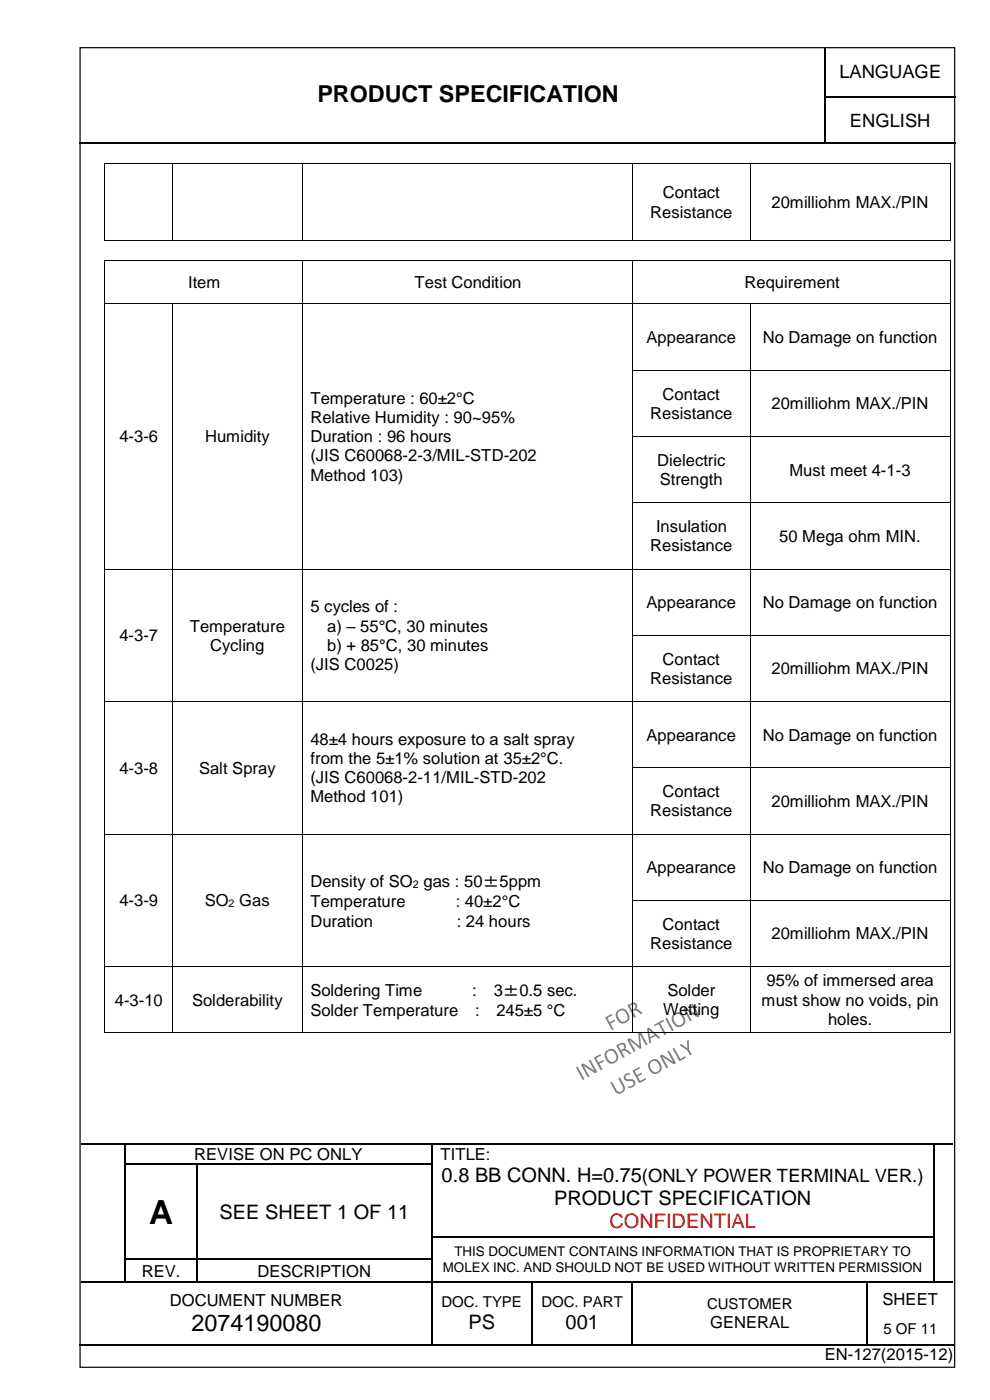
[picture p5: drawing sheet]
<svg xmlns="http://www.w3.org/2000/svg" width="210mm" height="297mm" viewBox="0 0 210 297" stroke-linecap="round" stroke-linejoin="round" font-family="sans-serif">
<g fill="#808080">
<path d="M128.4 215.8l1.2-.7 .1 .1 .1 .2-1 .6 .5 .9 .9-.5 .2 .2-1 .6 .7 1.1-.2 .1-.2 .1zM130.9 214.4a1.42 1.42 0 0 1 1.5-.3 1.42 1.42 0 0 1 1 1.2 1.4 1.4 0 0 1-1.1 1.8 1.4 1.4 0 0 1-1.7-1.3 1.25 1.25 0 0 1 .3-1.4zM131.2 214.7a1.38 1.38 0 0 0 1.2 2 1.22 1.22 0 0 0 0-2.1 .89 .89 0 0 0-1.2 .1zM133.1 213.2l.6-.3a.82 .82 0 0 1 1.2 0 .82 .82 0 0 1 0 1.1l.4 .1 .8 .7a.21 .21 0 0 1 0 .3 .21 .21 0 0 1-.3 0l-.7-.6a.68 .68 0 0 0-.9 .1l.6 1.1-.3 .2zM133.5 213.4l.5 .9 .4-.2a.53 .53 0 0 0 .2-.8 .53 .53 0 0 0-.8-.1z"/>
<path d="M122.2 226.4l.3-.1 1.4 2.6-.2 .1-.2 .1zM123.3 225.8l.5-.1 2.2 1.5-1.2-2.2 .4-.2 1.4 2.5a.4 .4 0 0 1-.7 .2l-2.2-1.4 1.2 2.2-.3 .2zM126 224.3l1.2-.6h.2v.2l-1 .6 .5 .9 .9-.5 .2 .1v.2l-.9 .5 .6 1.1-.1 .1-.3 .1zM128.5 222.9a1.42 1.42 0 0 1 1.5-.3 1.42 1.42 0 0 1 1 1.2 1.38 1.38 0 0 1-1 1.8 1.38 1.38 0 0 1-1.7-1.1 1.33 1.33 0 0 1 .2-1.6zM128.8 223.2a1.38 1.38 0 0 0 1.2 2 1.22 1.22 0 0 0 0-2.1 .88 .88 0 0 0-1.2 .1zM130.7 221.8l.6-.4a.82 .82 0 0 1 1.2 0 .82 .82 0 0 1 0 1.2l.5 .1 .7 .6a.21 .21 0 0 1 0 .3 .21 .21 0 0 1-.3 0l-.6-.5a.68 .68 0 0 0-1 0l.6 1.1-.3 .2zM131.1 221.9l.5 .9 .4-.2a.53 .53 0 0 0 .3-.8 .53 .53 0 0 0-.9-.1zM133 220.5l.6-.2 2 1.6-.3-2.5 .5-.4 1.5 2.6-.4 .2-1.3-2.4 .4 2.9-.2 .1-.2 .1-2.1-1.9 1.2 2.4-.3 .2zM137.2 218.2l.4-.2 2.4 2.2-.4 .1-.6-.5-1.1 .6 .1 .8-.3 .2zM137.6 218.5l.2 1.6 .9-.6zM138.7 217.4l1.9-1 .1 .3-.7 .4 1.2 2.4-.3 .1-1.3-2.3-.7 .4zM141.1 216.1l.3-.1 1.4 2.6-.3 .1zM142.8 215.2a1.42 1.42 0 0 1 1.5-.4 1.42 1.42 0 0 1 .9 1.2 1.4 1.4 0 0 1-1.1 1.9 1.4 1.4 0 0 1-1.6-1.3 1.26 1.26 0 0 1 .3-1.4zM143 215.4a1.43 1.43 0 0 0 1.1 2.1 1.09 1.09 0 0 0 .8-.9 1.09 1.09 0 0 0-.4-1 .89 .89 0 0 0-1.5-.2zM145 214l.5-.2 2.2 1.5-1.2-2.1 .4-.2 1.4 2.5a.4 .4 0 0 1-.7 .2l-2.2-1.5 1.2 2.3-.3 .2z"/>
<path d="M129.4 229.7l.4-.1 .9 1.6a.75 .75 0 0 0 1 .4 .75 .75 0 0 0 .3-1.1l-.9-1.7 .1-.1 .2-.1 .9 1.7a1.15 1.15 0 0 1-.4 1.5 1.15 1.15 0 0 1-1.6-.4zM132.5 228l.3-.2a.47 .47 0 0 1 .8 0v.2a.75 .75 0 0 0-.9 .7l.6 .3a.98 .98 0 0 1 1.4 .7 .98 .98 0 0 1-1.1 1.1 .25 .25 0 0 1-.4 .1 .25 .25 0 0 1 .1-.4 .65 .65 0 0 0 .8-.2 .65 .65 0 0 0-.1-.9h-.4a.9 .9 0 0 1-1.1-.2 .9 .9 0 0 1 0-1.2zM134.2 227.1l1.3-.7 .1 .3-1 .5 .4 .9 1-.5 .1 .1v.2l-.9 .5 .5 .9 1.1-.6 .2 .3-1.5 .7zM137.8 225.1a1.42 1.42 0 0 1 1.5-.3 1.42 1.42 0 0 1 .9 1.2 1.38 1.38 0 0 1-.9 1.8 1.38 1.38 0 0 1-1.8-1.1 1.33 1.33 0 0 1 .3-1.6zM138 225.4a1.38 1.38 0 0 0 1.3 2 1.22 1.22 0 0 0-.1-2.1 .88 .88 0 0 0-1.2 .1zM139.9 223.9l.6-.1 2.2 1.5-1.2-2.2 .4-.2 1.4 2.5a.4 .4 0 0 1-.7 .2l-2.2-1.4 1.2 2.2-.3 .2-1.4-2.5zM142.6 222.5l.4-.2 1.2 2.4 1-.6 .2 .3-1.4 .7zM144.1 221.7l.3-.2 1.3 .9-.1-1.6 .4-.1a3.4 3.4 0 0 0 .6 3l-.3 .2a3.4 3.4 0 0 0-2.2-2.1z"/>
</g>
<g fill="none" stroke="#000" stroke-width=".25">
<path d="M175 10.2v10.2M16.8 30.4h158M175 20.6v9.7M175.1 20.5h27.4M175.1 30.4h27.4M17.2 242.6h9.3M26.6 242.8v4M26.6 247.1v4.8M26.6 252.2v4.9M26.6 257.3v4.9M26.7 242.6h64.7M26.7 247h14.9"/>
<path d="M41.7 247.1v4.8M41.7 252.2v4.9M41.7 257.3v4.9M41.9 247h49.5M91.5 242.8v4M91.5 247.1v4.8M91.5 252.2v4.9M91.5 257.3v4.9M91.6 242.6h106.3M198 242.8v4M198 247.1v4.8M198 252.2v4.9"/>
<path d="M198 257.3v4.9M198.1 242.6h4M17.2 272h9.3M26.6 262.5v4.6M26.6 267.3v4.6M26.7 267.2h14.9M26.7 272h14.9M41.7 262.5v4.6M41.7 267.3v4.6M41.9 267.2h49.5M41.9 272h49.5M91.5 262.5v4.6"/>
<path d="M91.5 267.3v4.6M91.5 272.2v12.9M91.6 262.3h106.3M91.6 272h21.1M112.8 272.2v12.9M112.9 272h21.1M134.1 272.2v12.9M134.2 272h49.5M183.8 272.2v12.9M183.9 272h14M198 262.5v4.6M198 267.3v4.6"/>
<path d="M198.1 272h4M16.9 285.2h74.5M91.6 285.2h21.1M112.9 285.2h21.1M134.2 285.2h49.5M183.9 285.2h18.2"/>
</g>
<g fill="#000">
<path d="M174.8 20.4h.3v.2h-.3z" fill-rule="evenodd"/>
<path d="M174.8 30.3h.3v.3h-.3z" fill-rule="evenodd"/>
<path d="M26.5 242.5h.2v.3h-.2z" fill-rule="evenodd"/>
<path d="M26.5 246.8h.2v.3h-.2z" fill-rule="evenodd"/>
<path d="M26.5 251.9h.2v.3h-.2z" fill-rule="evenodd"/>
<path d="M26.5 257.1h.2v.2h-.2z" fill-rule="evenodd"/>
<path d="M41.6 246.8h.3v.3h-.3z" fill-rule="evenodd"/>
<path d="M41.6 251.9h.3v.3h-.3z" fill-rule="evenodd"/>
<path d="M41.6 257.1h.3v.2h-.3z" fill-rule="evenodd"/>
<path d="M91.4 242.5h.2v.3h-.2z" fill-rule="evenodd"/>
<path d="M91.4 246.8h.2v.3h-.2z" fill-rule="evenodd"/>
<path d="M91.4 251.9h.2v.3h-.2z" fill-rule="evenodd"/>
<path d="M91.4 257.1h.2v.2h-.2z" fill-rule="evenodd"/>
<path d="M197.9 242.5h.2v.3h-.2z" fill-rule="evenodd"/>
<path d="M197.9 246.8h.2v.3h-.2z" fill-rule="evenodd"/>
<path d="M197.9 251.9h.2v.3h-.2z" fill-rule="evenodd"/>
<path d="M197.9 257.1h.2v.2h-.2z" fill-rule="evenodd"/>
<path d="M26.5 262.2h.2v.3h-.2z" fill-rule="evenodd"/>
<path d="M26.5 267.1h.2v.2h-.2z" fill-rule="evenodd"/>
<path d="M26.5 271.9h.2v.3h-.2z" fill-rule="evenodd"/>
<path d="M41.6 262.2h.3v.3h-.3z" fill-rule="evenodd"/>
<path d="M41.6 267.1h.3v.2h-.3z" fill-rule="evenodd"/>
<path d="M41.6 271.9h.3v.3h-.3z" fill-rule="evenodd"/>
<path d="M91.4 262.2h.2v.3h-.2z" fill-rule="evenodd"/>
<path d="M91.4 267.1h.2v.2h-.2z" fill-rule="evenodd"/>
<path d="M91.4 271.9h.2v.3h-.2z" fill-rule="evenodd"/>
<path d="M112.7 271.9h.2v.3h-.2z" fill-rule="evenodd"/>
<path d="M134 271.9h.2v.3h-.2z" fill-rule="evenodd"/>
<path d="M183.7 271.9h.2v.3h-.2z" fill-rule="evenodd"/>
<path d="M197.9 262.2h.2v.3h-.2z" fill-rule="evenodd"/>
<path d="M197.9 267.1h.2v.2h-.2z" fill-rule="evenodd"/>
<path d="M197.9 271.9h.2v.3h-.2z" fill-rule="evenodd"/>
<path d="M91.4 285.1h.2v.3h-.2z" fill-rule="evenodd"/>
<path d="M112.7 285.1h.2v.3h-.2z" fill-rule="evenodd"/>
<path d="M134 285.1h.2v.3h-.2z" fill-rule="evenodd"/>
<path d="M183.7 285.1h.2v.3h-.2z" fill-rule="evenodd"/>
</g>
<path d="M64.7 15.7h70.3v9.7h-70.3z" fill-rule="evenodd" fill="#fff"/>
<path d="M17 10.1h185.4v280h-185.4z" fill="none" stroke="#000" stroke-width=".25"/>
<g fill="#000">
<path d="M22.1 34.6h.2v.2h-.2z" fill-rule="evenodd"/>
<path d="M22.1 34.6h.2v.2h-.2z" fill-rule="evenodd"/>
<path d="M36.6 34.6h.2v.2h-.2z" fill-rule="evenodd"/>
<path d="M64 34.6h.2v.2h-.2z" fill-rule="evenodd"/>
<path d="M134 34.6h.1v.2h-.1z" fill-rule="evenodd"/>
<path d="M159 34.6h.2v.2h-.2z" fill-rule="evenodd"/>
<path d="M201.4 34.6h.1v.2h-.1z" fill-rule="evenodd"/>
<path d="M201.4 34.6h.1v.2h-.1z" fill-rule="evenodd"/>
<path d="M22.1 51h.2v.2h-.2z" fill-rule="evenodd"/>
<path d="M22.1 51h.2v.2h-.2z" fill-rule="evenodd"/>
<path d="M22.1 55.3h.2v.1h-.2z" fill-rule="evenodd"/>
<path d="M22.1 55.3h.2v.1h-.2z" fill-rule="evenodd"/>
<path d="M36.6 51h.2v.2h-.2z" fill-rule="evenodd"/>
<path d="M64 51h.2v.2h-.2z" fill-rule="evenodd"/>
<path d="M64 55.3h.2v.1h-.2z" fill-rule="evenodd"/>
<path d="M134 51h.1v.2h-.1z" fill-rule="evenodd"/>
<path d="M134 55.3h.1v.1h-.1z" fill-rule="evenodd"/>
<path d="M159 51h.2v.2h-.2z" fill-rule="evenodd"/>
<path d="M201.4 51h.1v.2h-.1z" fill-rule="evenodd"/>
<path d="M201.4 51h.1v.2h-.1z" fill-rule="evenodd"/>
<path d="M201.4 55.3h.1v.1h-.1z" fill-rule="evenodd"/>
<path d="M201.4 55.3h.1v.1h-.1z" fill-rule="evenodd"/>
<path d="M22.1 64.4h.2v.2h-.2z" fill-rule="evenodd"/>
<path d="M22.1 78.5h.2v.1h-.2z" fill-rule="evenodd"/>
<path d="M36.6 64.4h.2v.2h-.2z" fill-rule="evenodd"/>
<path d="M36.6 78.5h.2v.1h-.2z" fill-rule="evenodd"/>
<path d="M64 64.4h.2v.2h-.2z" fill-rule="evenodd"/>
<path d="M64 78.5h.2v.1h-.2z" fill-rule="evenodd"/>
<path d="M134 64.4h.1v.2h-.1z" fill-rule="evenodd"/>
<path d="M134 78.5h.1v.1h-.1z" fill-rule="evenodd"/>
<path d="M159 64.4h.2v.2h-.2z" fill-rule="evenodd"/>
<path d="M159 78.5h.2v.1h-.2z" fill-rule="evenodd"/>
<path d="M201.4 64.4h.1v.2h-.1z" fill-rule="evenodd"/>
<path d="M201.4 78.5h.1v.1h-.1z" fill-rule="evenodd"/>
<path d="M22.1 92.5h.2v.2h-.2z" fill-rule="evenodd"/>
<path d="M36.6 92.5h.2v.2h-.2z" fill-rule="evenodd"/>
<path d="M64 92.5h.2v.2h-.2z" fill-rule="evenodd"/>
<path d="M134 92.5h.1v.2h-.1z" fill-rule="evenodd"/>
<path d="M159 92.5h.2v.2h-.2z" fill-rule="evenodd"/>
<path d="M201.4 92.5h.1v.2h-.1z" fill-rule="evenodd"/>
<path d="M22.1 106.6h.2v.1h-.2z" fill-rule="evenodd"/>
<path d="M36.6 106.6h.2v.1h-.2z" fill-rule="evenodd"/>
<path d="M64 106.6h.2v.1h-.2z" fill-rule="evenodd"/>
<path d="M134 106.6h.1v.1h-.1z" fill-rule="evenodd"/>
<path d="M159 106.6h.2v.1h-.2z" fill-rule="evenodd"/>
<path d="M201.4 106.6h.1v.1h-.1z" fill-rule="evenodd"/>
<path d="M22.1 120.7h.2v.1h-.2z" fill-rule="evenodd"/>
<path d="M22.1 134.7h.2v.2h-.2z" fill-rule="evenodd"/>
<path d="M36.6 120.7h.2v.1h-.2z" fill-rule="evenodd"/>
<path d="M36.6 134.7h.2v.2h-.2z" fill-rule="evenodd"/>
<path d="M64 120.7h.2v.1h-.2z" fill-rule="evenodd"/>
<path d="M64 134.7h.2v.2h-.2z" fill-rule="evenodd"/>
<path d="M134 120.7h.1v.1h-.1z" fill-rule="evenodd"/>
<path d="M134 134.7h.1v.2h-.1z" fill-rule="evenodd"/>
<path d="M159 120.7h.2v.1h-.2z" fill-rule="evenodd"/>
<path d="M159 134.7h.2v.2h-.2z" fill-rule="evenodd"/>
<path d="M201.4 120.7h.1v.1h-.1z" fill-rule="evenodd"/>
<path d="M201.4 134.7h.1v.2h-.1z" fill-rule="evenodd"/>
<path d="M22.1 148.8h.2v.1h-.2z" fill-rule="evenodd"/>
<path d="M36.6 148.8h.2v.1h-.2z" fill-rule="evenodd"/>
<path d="M64 148.8h.2v.1h-.2z" fill-rule="evenodd"/>
<path d="M134 148.8h.1v.1h-.1z" fill-rule="evenodd"/>
<path d="M159 148.8h.2v.1h-.2z" fill-rule="evenodd"/>
<path d="M201.4 148.8h.1v.1h-.1z" fill-rule="evenodd"/>
<path d="M22.1 162.8h.2v.2h-.2z" fill-rule="evenodd"/>
<path d="M22.1 176.9h.2v.2h-.2z" fill-rule="evenodd"/>
<path d="M36.6 162.8h.2v.2h-.2z" fill-rule="evenodd"/>
<path d="M36.6 176.9h.2v.2h-.2z" fill-rule="evenodd"/>
<path d="M64 162.8h.2v.2h-.2z" fill-rule="evenodd"/>
<path d="M64 176.9h.2v.2h-.2z" fill-rule="evenodd"/>
<path d="M134 162.8h.1v.2h-.1z" fill-rule="evenodd"/>
<path d="M134 176.9h.1v.2h-.1z" fill-rule="evenodd"/>
<path d="M159 162.8h.2v.2h-.2z" fill-rule="evenodd"/>
<path d="M159 176.9h.2v.2h-.2z" fill-rule="evenodd"/>
<path d="M201.4 162.8h.1v.2h-.1z" fill-rule="evenodd"/>
<path d="M201.4 176.9h.1v.2h-.1z" fill-rule="evenodd"/>
<path d="M22.1 190.9h.2v.2h-.2z" fill-rule="evenodd"/>
<path d="M36.6 190.9h.2v.2h-.2z" fill-rule="evenodd"/>
<path d="M64 190.9h.2v.2h-.2z" fill-rule="evenodd"/>
<path d="M134 190.9h.1v.2h-.1z" fill-rule="evenodd"/>
<path d="M159 190.9h.2v.2h-.2z" fill-rule="evenodd"/>
<path d="M201.4 190.9h.1v.2h-.1z" fill-rule="evenodd"/>
<path d="M22.1 205h.2v.2h-.2z" fill-rule="evenodd"/>
<path d="M22.1 219.1h.2v.1h-.2z" fill-rule="evenodd"/>
<path d="M22.1 219.1h.2v.1h-.2z" fill-rule="evenodd"/>
<path d="M36.6 205h.2v.2h-.2z" fill-rule="evenodd"/>
<path d="M36.6 219.1h.2v.1h-.2z" fill-rule="evenodd"/>
<path d="M64 205h.2v.2h-.2z" fill-rule="evenodd"/>
<path d="M64 219.1h.2v.1h-.2z" fill-rule="evenodd"/>
<path d="M134 205h.1v.2h-.1z" fill-rule="evenodd"/>
<path d="M134 219.1h.1v.1h-.1z" fill-rule="evenodd"/>
<path d="M159 205h.2v.2h-.2z" fill-rule="evenodd"/>
<path d="M159 219.1h.2v.1h-.2z" fill-rule="evenodd"/>
<path d="M201.4 205h.1v.2h-.1z" fill-rule="evenodd"/>
<path d="M201.4 219.1h.1v.1h-.1z" fill-rule="evenodd"/>
<path d="M201.4 219.1h.1v.1h-.1z" fill-rule="evenodd"/>
</g>
<g fill="none" stroke="#000" stroke-width=".21">
<path d="M22.2 34.8v16.2M22.3 34.7h14.3M36.7 34.8v16.2M36.8 34.7h27.2M64.1 34.8v16.2M64.2 34.7h69.8M134.1 34.8v16.2M134.1 34.7h24.9M159.1 34.8v16.2M159.2 34.7h42.2M201.5 34.8v16.2M22.2 55.4v9"/>
<path d="M22.3 51.1h14.3M22.3 55.3h41.7M36.8 51.1h27.2M64.1 55.4v9M64.2 51.1h69.8M64.2 55.3h69.8M134.1 55.4v9M134.1 51.1h24.9M134.1 55.3h67.3M159.2 51.1h42.2M201.5 55.4v9M22.2 64.6v13.9"/>
<path d="M22.2 78.6v13.9M22.3 64.5h14.3M36.7 64.6v13.9M36.7 78.6v13.9M36.8 64.5h27.2M64.1 64.6v13.9M64.1 78.6v13.9M64.2 64.5h69.8M134.1 64.6v13.9M134.1 78.6v13.9M134.1 64.5h24.9M134.1 78.5h24.9"/>
<path d="M159.1 64.6v13.9M159.1 78.6v13.9M159.2 64.5h42.2M159.2 78.5h42.2M201.5 64.6v13.9M201.5 78.6v13.9M22.2 92.7v13.9M36.7 92.7v13.9M64.1 92.7v13.9M134.1 92.7v13.9M134.1 92.6h24.9M159.1 92.7v13.9"/>
<path d="M159.2 92.6h42.2M201.5 92.7v13.9M22.2 106.7v14M36.7 106.7v14M64.1 106.7v14M134.1 106.7v14M134.1 106.7h24.9M159.1 106.7v14M159.2 106.7h42.2M201.5 106.7v14M22.2 120.8v13.9M22.2 134.9v13.9"/>
<path d="M22.3 120.8h14.3M36.7 120.8v13.9M36.7 134.9v13.9M36.8 120.8h27.2M64.1 120.8v13.9M64.1 134.9v13.9M64.2 120.8h69.8M134.1 120.8v13.9M134.1 134.9v13.9M134.1 120.8h24.9M134.1 134.8h24.9M159.1 120.8v13.9"/>
<path d="M159.1 134.9v13.9M159.2 120.8h42.2M159.2 134.8h42.2M201.5 120.8v13.9M201.5 134.9v13.9M22.2 148.9v13.9M22.3 148.9h14.3M36.7 148.9v13.9M36.8 148.9h27.2M64.1 148.9v13.9M64.2 148.9h69.8M134.1 148.9v13.9"/>
<path d="M134.1 148.9h24.9M159.1 148.9v13.9M159.2 148.9h42.2M201.5 148.9v13.9M22.2 163v13.9M22.2 177.1v13.8M22.3 177h14.3M36.7 163v13.9M36.7 177.1v13.8M36.8 177h27.2M64.1 163v13.9M64.1 177.1v13.8"/>
<path d="M64.2 177h69.8M134.1 163v13.9M134.1 177.1v13.8M134.1 162.9h24.9M134.1 177h24.9M159.1 163v13.9M159.1 177.1v13.8M159.2 162.9h42.2M159.2 177h42.2M201.5 163v13.9M201.5 177.1v13.8M22.2 191.1v13.9"/>
<path d="M36.7 191.1v13.9M64.1 191.1v13.9M134.1 191.1v13.9M134.1 191h24.9M159.1 191.1v13.9M159.2 191h42.2M201.5 191.1v13.9M22.2 205.2v13.9M22.3 205.1h14.3M22.3 219.1h14.3M36.7 205.2v13.9M36.8 205.1h27.2"/>
<path d="M36.8 219.1h27.2M64.1 205.2v13.9M64.2 205.1h69.8M64.2 219.1h69.8M134.1 205.2v13.9M134.1 205.1h24.9M134.1 219.1h24.9M159.1 205.2v13.9M159.2 205.1h42.2M159.2 219.1h42.2M201.5 205.2v13.9"/>
</g>
<text font-size="7.1" x="31.6" y="259.6">A</text>
<g font-size="5">
<text x="67.3" y="21.6">PRODUCT SPECIFICATION</text>
<text x="40.6" y="282.4">2074190080</text>
</g>
<g font-size="4.2">
<text x="93.6" y="250.7">0.8 BB CONN. H=0.75(ONLY POWER TERMINAL VER.)</text>
<text x="117.5" y="255.6">PRODUCT SPECIFICATION</text>
<text x="46.5" y="258.5">SEE SHEET 1 OF 11</text>
<text x="99.3" y="281.9">PS</text>
<text x="119.9" y="281.9">001</text>
</g>
<text font-size="4.2" fill="#f00" x="129.2" y="260.5">CONFIDENTIAL</text>
<g font-size="3.9">
<text x="178" y="16.6">LANGUAGE</text>
<text x="180.2" y="26.8">ENGLISH</text>
</g>
<g font-size="3.5">
<text x="137.9" y="46.2">Resistance</text>
<text x="140.5" y="42.1">Contact</text>
<text x="163.6" y="44.1">20milliohm MAX./PIN</text>
<text x="39.9" y="61.1">Item</text>
<text x="87.9" y="61.1">Test Condition</text>
<text x="157.9" y="61.1">Requirement</text>
<text x="137.1" y="72.7">Appearance</text>
<text x="161.7" y="72.7">No Damage on function</text>
<text x="65.8" y="85.7">Temperature : 60±2°C</text>
<text x="65.8" y="89.8">Relative Humidity : 90~95%</text>
<text x="137.9" y="88.8">Resistance</text>
<text x="140.5" y="84.8">Contact</text>
<text x="163.6" y="86.8">20milliohm MAX./PIN</text>
<text x="25.3" y="93.9">4-3-6</text>
<text x="43.5" y="93.9">Humidity</text>
<text x="65.8" y="93.9">Duration : 96 hours</text>
<text x="65.8" y="97.9">(JIS C60068-2-3/MIL-STD-202</text>
<text x="65.8" y="102">Method 103)</text>
<text x="139.3" y="98.9">Dielectric</text>
<text x="167.4" y="100.9">Must meet 4-1-3</text>
<text x="139.9" y="102.9">Strength</text>
<text x="139.1" y="112.9">Insulation</text>
<text x="137.9" y="117">Resistance</text>
<text x="165.2" y="115">50 Mega ohm MIN.</text>
<text x="65.8" y="129.9">5 cycles of :</text>
<text x="137.1" y="129">Appearance</text>
<text x="161.7" y="129">No Damage on function</text>
<text x="25.3" y="136">4-3-7</text>
<text x="40.2" y="134">Temperature</text>
<text x="69.4" y="134">a) – 55°C, 30 minutes</text>
<text x="44.5" y="138.1">Cycling</text>
<text x="65.8" y="142.1">(JIS C0025)</text>
<text x="69.4" y="138.1">b) + 85°C, 30 minutes</text>
<text x="140.5" y="141">Contact</text>
<text x="163.6" y="143.1">20milliohm MAX./PIN</text>
<text x="137.9" y="145.1">Resistance</text>
<text x="65.8" y="158.1">48±4 hours exposure to a salt spray</text>
<text x="137.1" y="157.1">Appearance</text>
<text x="161.7" y="157.1">No Damage on function</text>
<text x="25.3" y="164.2">4-3-8</text>
<text x="42.2" y="164.2">Salt Spray</text>
<text x="65.8" y="162.1">from the 5±1% solution at 35±2°C.</text>
<text x="65.8" y="166.2">(JIS C60068-2-11/MIL-STD-202</text>
<text x="65.8" y="170.2">Method 101)</text>
<text x="137.9" y="173.2">Resistance</text>
<text x="140.5" y="169.1">Contact</text>
<text x="163.6" y="171.2">20milliohm MAX./PIN</text>
<text x="137.1" y="185.2">Appearance</text>
<text x="161.7" y="185.2">No Damage on function</text>
<text x="65.8" y="188.2">Density of SO gas : 50±5ppm</text>
<text x="25.3" y="192.3">4-3-9</text>
<text x="43.4" y="192.3">SO Gas</text>
<text x="65.8" y="192.5">Temperature</text>
<text x="65.8" y="196.6">Duration</text>
<text x="96.6" y="192.5">: 40±2°C</text>
<text x="96.8" y="196.6">: 24 hours</text>
<text x="140.5" y="197.3">Contact</text>
<text x="137.9" y="201.3">Resistance</text>
<text x="163.6" y="199.3">20milliohm MAX./PIN</text>
<text x="162.5" y="209.3">95% of immersed area</text>
<text x="24.4" y="213.3">4-3-10</text>
<text x="40.7" y="213.3">Solderability</text>
<text x="65.8" y="211.4">Soldering Time</text>
<text x="65.8" y="215.6">Solder Temperature</text>
<text x="100.1" y="211.4">:</text>
<text x="100.7" y="215.6">:</text>
<text x="104.7" y="211.4">3±0.5 sec.</text>
<text x="105.3" y="215.6">245±5 °C</text>
<text x="140.6" y="215.4">Wetting</text>
<text x="141.5" y="211.3">Solder</text>
<text x="161.5" y="213.3">must show no voids, pin</text>
<text x="175.5" y="217.4">holes.</text>
<text x="41.2" y="246">REVISE ON PC ONLY</text>
<text x="93.4" y="246">TITLE:</text>
<text x="30.1" y="270.8">REV.</text>
<text x="54.6" y="270.8">DESCRIPTION</text>
<text x="36" y="277">DOCUMENT NUMBER</text>
<text x="150.6" y="281.7">GENERAL</text>
<text x="187.1" y="276.8">SHEET</text>
<text x="174.9" y="288.6">EN-127(2015-12)</text>
</g>
<g font-size="3.2">
<text x="93.6" y="277.3">DOC. TYPE</text>
<text x="114.8" y="277.3">DOC. PART</text>
<text x="149.9" y="277.7">CUSTOMER</text>
<text x="187.3" y="283">5 OF 11</text>
</g>
<g font-size="2.8">
<text x="93.9" y="269.8">MOLEX INC. AND SHOULD NOT BE USED WITHOUT WRITTEN PERMISSION</text>
<text x="96.3" y="266.5">THIS DOCUMENT CONTAINS INFORMATION THAT IS PROPRIETARY TO</text>
</g>
<g font-size="2.3">
<text x="87.5" y="188.4">2</text>
<text x="48.5" y="192.4">2</text>
</g>
</svg>
